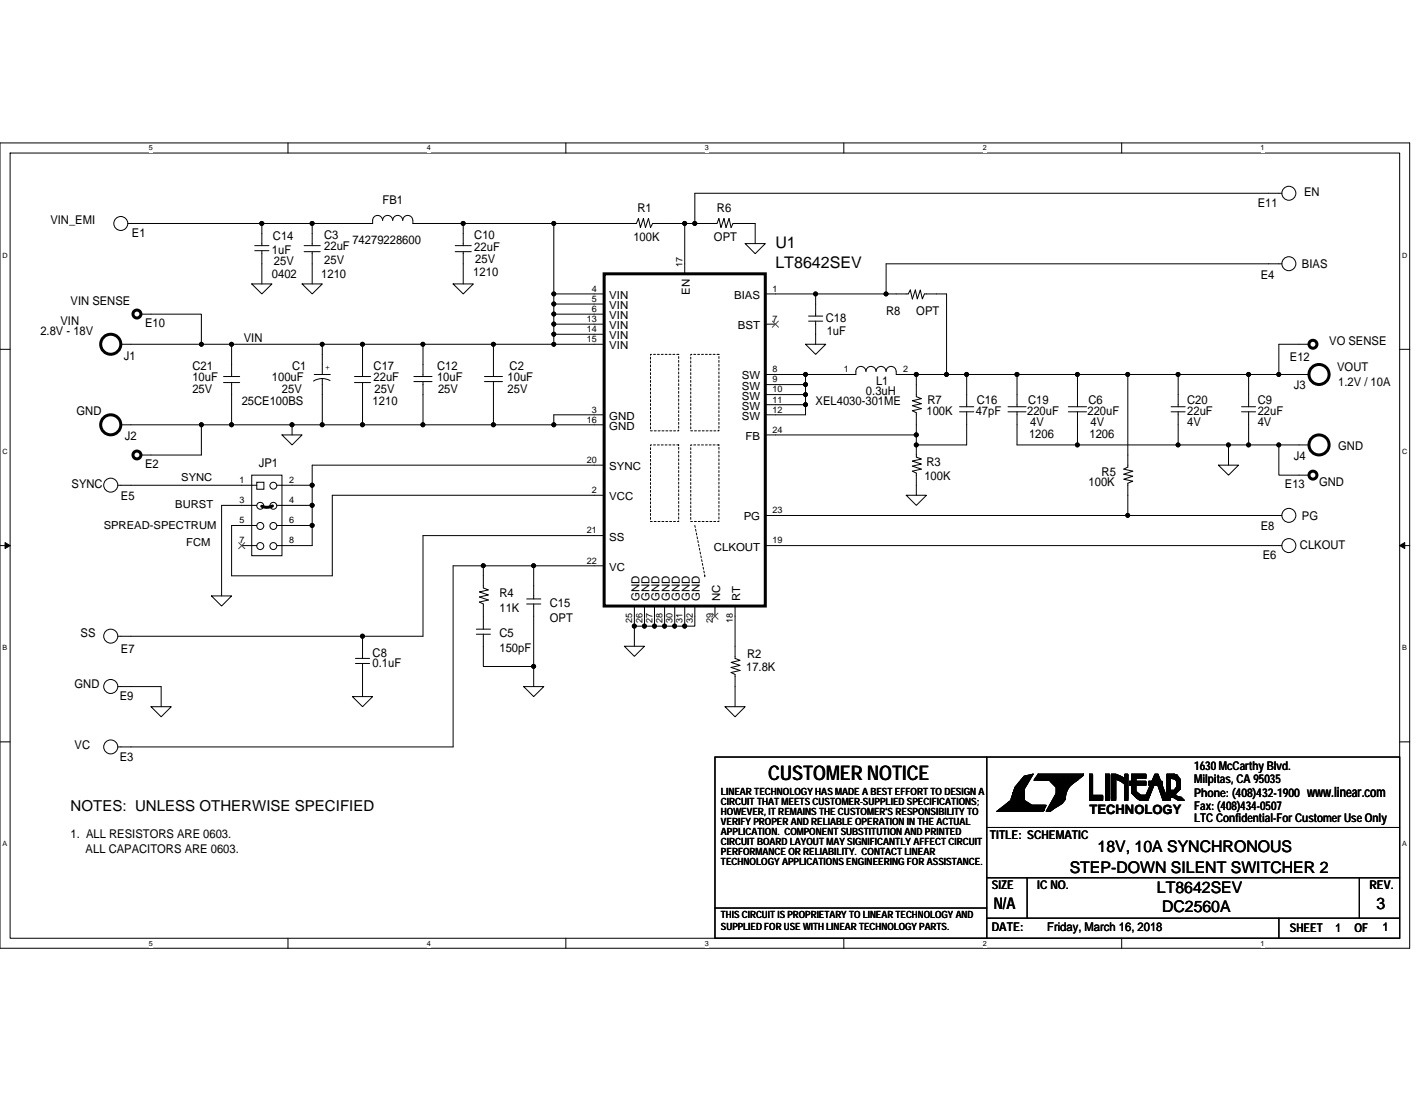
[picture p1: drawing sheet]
<svg xmlns="http://www.w3.org/2000/svg" width="279mm" height="216mm" viewBox="0 0 279 216" stroke-linecap="round" stroke-linejoin="round" font-family="sans-serif">
<path d="M0 28.1h277.4v158.5h-277.4zM2 30.1h273.4v154.6h-273.4z" fill="none" stroke="#000" stroke-width=".2"/>
<g fill="#fff">
<path d="M29.3 28.3h.8v1.6h-.8z"/>
<path d="M29.3 184.9h.8v1.6h-.8z"/>
</g>
<path d="M56.7 28.1v2M56.7 184.7v1.9" fill="none" stroke="#000" stroke-width=".2"/>
<g fill="#fff">
<path d="M84 28.3h.8v1.6h-.8z"/>
<path d="M84 184.9h.8v1.6h-.8z"/>
</g>
<path d="M111.3 28.1v2M111.3 184.7v1.9" fill="none" stroke="#000" stroke-width=".2"/>
<g fill="#fff">
<path d="M138.7 28.3h.7v1.6h-.7z"/>
<path d="M138.7 184.9h.7v1.6h-.7z"/>
</g>
<path d="M166 28.1v2M166 184.7v1.9" fill="none" stroke="#000" stroke-width=".2"/>
<g fill="#fff">
<path d="M193.4 28.3h.7v1.6h-.7z"/>
<path d="M193.4 184.9h.7v1.6h-.7z"/>
</g>
<path d="M220.7 28.1v2M220.7 184.7v1.9" fill="none" stroke="#000" stroke-width=".2"/>
<g fill="#fff">
<path d="M248 28.3h.8v1.6h-.8z"/>
<path d="M248 184.9h.8v1.6h-.8z"/>
<path d="M.5 49.4h1v1.6h-1z"/>
<path d="M275.9 49.4h1v1.6h-1z"/>
<path d="M.5 88.1h1v1.5h-1z"/>
<path d="M275.9 88.1h1v1.5h-1z"/>
</g>
<path d="M0 68.7h2M275.4 68.7h2" fill="none" stroke="#000" stroke-width=".2"/>
<g fill="#fff">
<path d="M.5 126.7h1v1.6h-1z"/>
<path d="M275.9 126.7h1v1.6h-1z"/>
</g>
<path d="M0 107.4h2M275.4 107.4h2" fill="none" stroke="#000" stroke-width=".2"/>
<path d="M1 106.8l1 .6-1 .6zM275.4 107.4l1-.6v1.2z" fill="#000" stroke="#000" stroke-width=".2"/>
<g fill="#fff">
<path d="M.5 165.3h1v1.6h-1z"/>
<path d="M275.9 165.3h1v1.6h-1z"/>
</g>
<g fill="none" stroke="#000" stroke-width=".2">
<path d="M252.2 38h-115.5v6M25.2 44h26.3M49.5 55.9h4l-2 1.9zM50.1 49.3h2.8M50.1 48.3h2.8M51.5 44h9.9M51.5 44v4.3M51.5 49.3v6.6M59.4 55.9h4l-2 1.9zM59.8 48.3h3.2M59.8 49.5h3.2M61.4 44v4.3"/>
<path d="M61.4 49.5v6.4M75.3 43.4a.97 .97 0 0 0-1-1 .97 .97 0 0 0-1 1v.6h-11.9M75.3 43.4a.98 .98 0 0 1 1-1 .98 .98 0 0 1 1 1 .98 .98 0 0 1 .9-1 .98 .98 0 0 1 1 1 1 1 0 0 1 1-1 1 1 0 0 1 1 1M81.2 43.4v.6h9.9v4.3M89.2 55.9h3.9l-2 1.9zM89.6 48.3h3.1M89.6 49.5h3.1M91.1 44h17.9M91.1 49.5v6.4M109 44h16.2l.4-1 .4 1.8 .6-1.8 .4 1.8 .6-1.8 .4 1.8 .4-.8h6.3M109 44v13.8M118.9 59.8h-9.9v2"/>
<path d="M118.9 57.8h-9.9v2M134.7 44h2M134.7 44v9.9M136.7 44h4.4l.4-1 .4 1.8 .6-1.8 .4 1.8 .5-1.8 .4 1.8 .4-.8h4.4v3.9M146.6 47.9h4l-2 2zM150.6 57.8h9.9M160.5 57.8h13.8M160.5 57.8v4.4M174.3 57.8h4.4l.4-.7 .4 1.7 .6-1.7 .4 1.7 .6-1.7 .4 1.7 .4-1h4.3v15.9M252.2 51.9h-77.9v5.9M23.8 67.8h15.8M27.7 61.8h11.9v6h6"/>
<path d="M44 74.1h3.2M44 75.3h3.2M45.6 75.3v8.3M45.6 67.8h17.8M45.6 67.8v6.3M61.8 73.7h3.2M63.4 67.8h7.9M63.4 74.5v9.1M63.4 67.8v5.9M64.9 74.9l-.7-.3-.8-.1-.7 .1-1 .4M69.7 74.1h3.2M69.7 75.3h3.2"/>
<path d="M71.3 67.8v6.3M71.3 67.8h11.9M71.3 75.3v8.3M81.4 75.1h3.6M81.4 74.1h3.6M83.2 75.1v8.5M83.2 67.8v6.3M83.2 67.8h13.9M95.3 75.1h3.6M95.3 74.1h3.6M97.1 67.8h11.9M97.1 67.8v6.3"/>
<path d="M97.1 75.1v8.5M109 63.8h9.9M109 67.8h9.9M109 63.8v2M118.9 61.8h-9.9v2M118.9 65.8h-9.9v2M150.6 63.8h2M150.6 73.7h7.9M150.6 75.7h7.9M150.6 77.7h7.9M150.6 79.7h7.9M158.5 73.7v2"/>
<path d="M158.5 79.7v1.9h-7.9M158.5 77.7v2M158.5 75.7v2M158.5 67.8h4l-2 1.9zM159.1 63.2h2.8M159.1 62.2h2.8M160.5 63.2v4.6M176.3 73.1a1 1 0 0 0-1-1 1 1 0 0 0-1 1 .98 .98 0 0 0-1-1 .98 .98 0 0 0-.9 1 1 1 0 0 0-1-1 1 1 0 0 0-1 1 .98 .98 0 0 0-1-1 .98 .98 0 0 0-1 1v.6h-9.9M176.3 73.1v.6h4M180.3 73.7v4.4l1 .4-1.8 .4 1.8 .6-1.8 .3 1.8 .6-1.8 .4 .8 .4v4.4M180.3 73.7h5.9M186.2 73.7h4"/>
<path d="M190.2 73.7v6.4M190.2 73.7h9.9M212 73.7v6.4M212 73.7h-11.9v6.4M212 73.7h9.9M221.9 73.7v18.2l-.8 .4 1.8 .4-1.8 .6 1.8 .4-1.8 .6 1.8 .4-1 .4v6.4M221.9 73.7h9.9M231.8 73.7h13.9M231.8 73.7v6.4M245.7 73.7v6.4M245.7 73.7h5.9M251.6 73.7h6"/>
<path d="M257.6 67.8h-6v5.9M23.2 95.5h27.3M23.8 83.6h15.8M39.6 83.6v6h-11.9M39.6 83.6h6M45.6 83.6h11.9M49.5 93.5h6v15.9h-6zM50.5 94.9h1.4v1.4h-1.4zM50.5 99.5h-6.9v17.8M54.5 95.5h6.9v4M54.5 99.5h6.9M55.5 85.6h3.9l-1.9 2z"/>
<path d="M57.5 83.6v2M57.5 83.6h5.9M61.4 99.5v3.9M63.4 83.6h7.9M71.3 83.6h11.9M83.2 83.6h13.9M97.1 83.6h11.9M109 83.6h9.9M118.9 97.5h-53.5v15.8h-19.8v-9.9h4.9M118.9 91.5h-57.5v4M118.9 81.6h-9.9v2M150.6 85.6h29.7"/>
<path d="M178.3 97.5h4l-2 2zM180.3 87.6v2.4l1 .3-1.8 .4 1.8 .6-1.8 .4 1.8 .6-1.8 .4 .8 .4v4.4M180.3 85.6v2M188.8 81h2.8M188.8 80.1h2.8M190.2 81v6.6h-9.9M198.3 81h3.6M198.3 80.1h3.6M200.1 81v6.6h11.9M210.2 81h3.6M210.2 80.1h3.6M212 87.6h19.8"/>
<path d="M212 81v6.6M230.4 81h2.8M230.4 80.1h2.8M231.8 81v6.6M231.8 87.6h9.9M239.7 91.5h4l-2 2zM241.7 87.6v3.9M241.7 87.6h4M244.3 81h2.8M244.3 80.1h2.8M245.7 81v6.6M245.7 87.6h5.9"/>
<path d="M251.6 87.6h6M251.6 87.6v5.9h6M41.6 117.3h4l-2 2zM47.6 107.4h2.9M54.5 103.4h6.9M61.4 103.4v4h-6.9M95.1 111.4h-5.9v35.6h-66M95.1 111.4v4.3l1 .4-1.8 .4 1.8 .6-1.8 .4 1.8 .6-1.8 .4 .8 .4v4.9M95.1 111.4h9.9M103.6 117.9h2.8M103.6 118.9h2.8M105 118.9v12.3"/>
<path d="M105 111.4v6.5M105 111.4h13.9M118.9 105.4h-35.7v19.8h-11.9M124.8 119.3v3.9h2M126.8 119.3v3.9h2M128.8 119.3v3.9h2M130.8 119.3v3.9M132.8 119.3v3.9M134.7 119.3v3.9M136.7 119.3v3.9h-2M140.7 119.3v2M144.6 119.3v10.3l1 .4-1.8 .4 1.8 .6-1.8 .4 1.8 .6-1.8 .4 .8 .3v6.4"/>
<path d="M150.6 107.4h101.6M150.6 101.5h71.3M221.9 101.5h30.3M23.2 135.1h8.5v4M23.2 125.2h48.1M29.7 139.1h4l-2 2zM69.3 137.1h4l-2 2zM69.9 130.6h2.8M69.9 129.6h2.8M71.3 130.6v6.5M71.3 125.2v4.4M93.7 123.8h2.8"/>
<path d="M93.7 124.8h2.8M95.1 124.8v6.4h9.9M103 135.1h4l-2 2zM105 131.2v3.9M122.9 127.2h3.9l-2 2zM124.8 123.2v4M130.8 123.2h2M132.8 123.2h1.9M142.7 139.1h3.9l-2 2zM0 146h2M140.7 149h134.7v35.7h-134.7zM194.2 149v35.7"/>
<path d="M198.3 159.1l6.6 .2M198.3 158.9l6.6 .2M199.9 155.7l-.6 2-2.4 1.8 8.2 .2 .4-.6h-2.4l-2-1.4v-2.2l1.6-2.5-2.2 2.5-.8 2.2-1.6 1.2M200.1 158.5h1M200.1 158.7h1M200.3 155.5l-.6 1.6M200.5 157.1l-.2 .6M200.5 155.7l-.8 2.2-1.6 1.2M200.5 156.5l-.6 1.6M200.7 155.5v2.2l1.6 1.2M200.7 157.9l-1.6 .8M200.7 157.9l1.6 1.2"/>
<path d="M200.7 158.1l-1.6 .8M200.7 155.7v2.2M201.3 155.3l1.8-2.8-1.6 .5-1.8 2.1-.8 2.4-2.7 2.2h9.1l.5-1.2h-2.7l-1.6-1v-2.2l1.8-2.9-1.8 .4-1.8 2.1-.8 2.4M201.5 155.5v2.2l1.6 1M201.7 153.5l-1.2 1.4M201.7 153h1v.2h-1.4v.2h1v.1h-1.4v.3h1.4v.1h-1.8v.2h1.6v.2h-1.8v.2h1.4v.4h-1.6v-.2h1.2v.4h.2h-1.8v.2h1.8v.4h-2v-.2h2v.6h-2.2v-.2h2v.6v-.2h-2v.2h2.2v.4v-.2h-2.4v.2h2.2v.2h-2.2v.2h2.4v.2h-2.6v.2h2.8v.2h-3.4v.2h4.2v.2h-4.6v.2h7.8v.2h-8.2v.2h8h-8.4v.2h8.4v.4v-.2h-8.9v.2h8.7M202.3 152.8h.6M202.5 152.8l-.2 .2-.8 .2-1.6 2.1M202.5 153l-.2 .2-.8 .2-1.6 2.1-.6 2-2.4 1.8 8.2 .2 .4-.6h-2.4l-2-1.4v-2.2l1.6-2.5-2.2 2.5M203.7 153.2h8.5M203.7 153.4h.6M203.9 153h8.7"/>
<path d="M204.1 153.4h7.5M204.3 152.4l-.8 1.1h3l1.3 1.4v1.2l-2 3.6h.9l2.3-1.6 .6-.8a4.1 4.1 0 0 1 2.5-3.8M204.3 153.5h7.5M204.3 152.4v.1h8.9M204.3 152.4h8.9M206.5 153.4l1.7 1.3M206.5 158.7h1.3M206.5 158.9h.9M206.7 153.5l1.5 1.6-.2 1.2-1.3 2.4M206.7 158.3h1.7M206.7 158.5h1.5M206.8 158.1h2"/>
<path d="M207.1 153.2l1.1 1.1M207.1 157.7h1.9M207.1 157.9h1.9M207.2 153l1.4 1.1M207.2 157.5h2.2M207.4 157.3h2M207.6 156.7h2M207.8 153.2l1 1.5M207.8 155.1v1.2M207.8 153.8l.8 .7M207.8 154.5h2.4M207.8 156.5h1.6"/>
<path d="M208 154.7h2M208 155.7h1.8M208 156.3h1.6M208 155.1v.8l-1.9 3.8M208.2 155.1h1.2v2l-.8 1.2-1.9 1.2h-.5v-.4M208.2 155.5h1.2M208.2 155.9h1M208.2 155.3h1.8M208.2 154.9h1.8M208.4 154.7v1.4l-1.9 3.2M209 153l-.2 2.5M209 154.9v1.8l-.8 1"/>
<path d="M209 153.8l-.4 2.9-1 1.4M209.2 157.1l-.6 .8-1.8 1.4h-.6M209.4 153l-.4 .9-.4 3-1 1.4M209.6 154.5v1.6h-1.6M209.6 155.5v1.6h-2.2M209.8 154.9v1M210.2 153l-1.4 1.1-.6-.7M210.2 153.2l-.8 .7M210.2 154.7l-.2 .4M210.2 154.9l-.8 1.4M210.6 153.9h-3.2l1 1v1.4l-1.9 3.2M211 153l-2 1.3"/>
<path d="M211 153.2l-1.6 .9M211 153.8l-1.8 1.1v1.8M211 153.9l-1.8 1.2v1.8l-.6 .8-1.8 1.4M211.2 153.8h-4.5l1.5 1.5v.4l-1.7 3.4M211.2 153.9l-2.2 1.6v1.6l-1.8 1.6h-.4l1.6-2h-.2v-1.8l-.8-.8h3.2M211.6 153.2l-2.4 1.3 1-.7M212.6 152.8h-8.5M213.2 152.4v.1M213.2 152.5l-3.6 2.8v1.6h-2M213.2 152.4l-2.6 1.9h-3.2M214.4 152.5h.6v4.2h2v.8h-2.6zM214.4 157.5h.4"/>
<path d="M214.6 152.8v4.1M214.6 153v4.1M214.8 153v4.3h-.4v-4.9h.6v4.1h2v.8h-2.6M214.8 152.8v4.3h1.9M214.8 156.9h1.9M217.6 152.5h.7v5h-.7zM217.6 152.4h.7v4.9h-.7zM217.7 152.5v4.6M217.7 152.8v4.5M217.9 152.5v5M218.1 152.5v4.6M218.1 152.8v4.5"/>
<path d="M218.7 152.4h.8l1 .4 .8 .6v-1h.6v4.9h-.6v-3.2l-.8-.6-1-.3v4.1h-.8zM218.7 152.5h.8l1 .5 .8 .5v-1h.6v5h-.6v-3.2l-.8-.5-1-.4v4.1h-.8zM218.9 152.5v4.6h.4v-4.3h1v.2h-1h1.6v.2h-1.6h1.8v.2h-1v.1h1.4v-1h.2v4.8h-.2v-3.8M219.1 153l1.6 .5 1 .8M219.1 152.5v4.6M221.7 152.8v4.7M221.7 154.1l-1-.7-1.6-.6v4.5M221.7 152.5v4.8M222.3 153.8h3.2v.5h-3.2zM222.3 153.9h3.2v.6h-3.2zM222.5 154.1h2.8M222.5 154.3h2.8"/>
<path d="M222.7 152.5h1.6M222.7 152.4h2.8v.6h-2v2.7l1 .8h1l1.7-4.1h.6l1.6 4.1v.8h-.6l-1.3-3.9-1.6 3.9h-1.6l-.6-.4-1-1zM222.7 152.5h2.8v.7h-2v2.7l1 .8h1M222.7 152.5v3.6l1 1 .6 .4h1.6l1.6-4 1.3 4h.6v-.8l-1.6-4.2h-.6M222.7 152.8h1.6M222.9 152.5v3.6h.6h-.2v-3.3M224.1 152.5h1.2M224.3 152.8h-1.2v3.1l1.4 1.2 1.2-.2 1.8-4.1M224.3 152.8h1h-1.2M225.3 153h-2.2v3.1l1.4 1.2 1.2-.2M226.1 153.9h2.5v.6h-2.5v-.7h2.5v.5h-2.5M226.3 154.1h2.3"/>
<path d="M226.3 156.5h-3v.2h2.8v.2h-2.4v.2h2.2M226.3 154.3h2.3M227.2 152.5h.6v.5h-.6zM227.2 152.8l-1.7 4.1M227.5 153.2l-1.8 4.1M227.5 152.5l.3 .3-.6 .2v-.2h.6v.4h-.7v.2M227.6 152.5l1.8 4.4M227.6 153.2l1.6 4.3M227.6 153.4l1.4 4.1M227.8 153l1.4 4.1M227.8 153.2l1.4 4.1M230 152.8h1.2l.6 .6 .2 1.3-1.4 1.4 1.6 1"/>
<path d="M230 153v4.1M230 152.8h-.2v4.1M230 152.5h.8M230 152.8h.8M230 153h1.2M230 153h-.2v4.1M230 153.2v4.1M230.2 156.5h1l.8 .6h.6M230.2 155.5h.8l.6-.8v-.9l-.4-.6-1-.2v4.3h-.6v-4.9h1.4l.6 .1 .6 .9v1.7l-1 1M230.2 156.3h.8M231.2 153.2l.4 .3M231.2 153l.4 .4 .2 1.7"/>
<path d="M231.2 153l.6 .5 .2 1.4M231.6 152.8l.6 .7-.2 .4v1M231.6 152.8l-.6-.3h-1.4v5h.6v-4.3l1 .2 .4 .5v1l-.6 .8h-.8M231.6 152.8l.4 .7M231.6 153l.4 .8M231.8 153.9v1M231.8 153.8v.9M232 157.3l-.8-.6h-1h.6l1 .6h1M232 154.9l-1 1h-.8M232 154.9l-1.4 1.4 1.6 1M232 154.1l.2-.3-.2 1.3-1 1h-.8M232.2 153.4v1.9l-1 1 .4 .4 .8 .2 .6 .6h-1.2l-1-.6h-.6"/>
<path d="M232.2 153.9v1M275.4 146h2M140.7 178.7h53.5M194.2 162.9h81.2M194.2 172.8h81.2M202.1 172.8v7.9M267.5 172.8v7.9M194.2 180.7h81.2M251.6 180.7v4"/>
<circle cx="253.6" cy="38" r="1.37"/>
<circle cx="23.8" cy="44" r="1.37"/>
<circle cx="253.6" cy="51.9" r="1.37"/>
<circle cx="21.8" cy="95.5" r="1.38"/>
<circle cx="51.2" cy="99.5" r=".69"/>
<circle cx="53.8" cy="99.5" r=".68"/>
<circle cx="53.8" cy="95.6" r=".68"/>
<circle cx="51.2" cy="103.5" r=".69"/>
<circle cx="51.2" cy="107.5" r=".69"/>
<circle cx="53.8" cy="107.5" r=".68"/>
<circle cx="53.8" cy="103.5" r=".68"/>
<circle cx="253.6" cy="107.4" r="1.37"/>
<circle cx="253.6" cy="101.4" r="1.37"/>
<circle cx="21.8" cy="125.2" r="1.38"/>
<circle cx="21.8" cy="135.1" r="1.38"/>
<circle cx="21.8" cy="147" r="1.38"/>
</g>
<g fill="none" stroke="#000" stroke-width=".59">
<path d="M118.9 53.9h31.7v65.4h-31.7zM53.6 99.6a2.43 2.43 0 0 1-2.1 0"/>
<circle cx="21.8" cy="67.8" r="1.98"/>
<circle cx="26.9" cy="61.8" r=".78"/>
<circle cx="258.3" cy="67.8" r=".78"/>
<circle cx="259.5" cy="73.7" r="1.98"/>
<circle cx="21.8" cy="83.6" r="1.98"/>
<circle cx="26.9" cy="89.5" r=".78"/>
<circle cx="258.3" cy="93.5" r=".78"/>
<circle cx="259.5" cy="87.6" r="1.98"/>
</g>
<path d="M152 63.2l1.2 1.2M153.2 63.2l-1.2 1.2M47 106.8l1.2 1.2M48.2 106.8l-1.3 1.2M140.1 120.7l1.2 1.2M141.3 120.7l-1.2 1.2" fill="none" stroke="#4c4c4c" stroke-width=".2"/>
<path d="M128 69.7h5.5v15.1h-5.5zM135.9 69.7h5.6v15.1h-5.6zM128 87.6h5.5v15h-5.5zM135.9 87.6h5.6v15h-5.6zM136.7 103.4l2 9.9M138.7 113.3h.1" fill="none" stroke="#000" stroke-width=".2" stroke-dasharray=".4 .4"/>
<g fill="#000" stroke="#000" stroke-width=".2">
<circle cx="51.5" cy="44" r=".39"/>
<circle cx="61.4" cy="44" r=".39"/>
<circle cx="91.1" cy="44" r=".39"/>
<circle cx="109" cy="59.8" r=".39"/>
<circle cx="109" cy="44" r=".39"/>
<circle cx="109" cy="57.8" r=".38"/>
<circle cx="134.7" cy="44" r=".39"/>
<circle cx="136.7" cy="44" r=".39"/>
<circle cx="160.5" cy="57.8" r=".39"/>
<circle cx="174.3" cy="57.8" r=".39"/>
<circle cx="39.6" cy="67.8" r=".38"/>
<circle cx="45.6" cy="67.8" r=".39"/>
<circle cx="63.4" cy="67.8" r=".38"/>
<circle cx="71.3" cy="67.8" r=".39"/>
<circle cx="83.2" cy="67.8" r=".38"/>
<circle cx="97.1" cy="67.8" r=".39"/>
<circle cx="109" cy="65.8" r=".39"/>
<circle cx="109" cy="63.8" r=".39"/>
<circle cx="109" cy="67.8" r=".38"/>
<circle cx="109" cy="61.8" r=".38"/>
<circle cx="158.5" cy="73.7" r=".39"/>
<circle cx="158.5" cy="79.6" r=".39"/>
<circle cx="158.5" cy="75.7" r=".39"/>
<circle cx="158.5" cy="77.7" r=".38"/>
<circle cx="180.3" cy="73.7" r=".39"/>
<circle cx="186.2" cy="73.7" r=".39"/>
<circle cx="190.2" cy="73.7" r=".39"/>
<circle cx="200.1" cy="73.7" r=".39"/>
<circle cx="212" cy="73.7" r=".39"/>
<circle cx="221.9" cy="73.7" r=".39"/>
<circle cx="231.8" cy="73.7" r=".39"/>
<circle cx="245.7" cy="73.7" r=".39"/>
<circle cx="251.6" cy="73.7" r=".39"/>
<circle cx="39.6" cy="83.6" r=".39"/>
<circle cx="45.6" cy="83.6" r=".39"/>
<circle cx="57.5" cy="83.6" r=".39"/>
<circle cx="61.4" cy="99.4" r=".39"/>
<circle cx="61.4" cy="95.5" r=".39"/>
<circle cx="63.4" cy="83.6" r=".39"/>
<circle cx="71.3" cy="83.6" r=".39"/>
<circle cx="83.2" cy="83.6" r=".39"/>
<circle cx="97.1" cy="83.6" r=".39"/>
<circle cx="109" cy="83.6" r=".39"/>
<circle cx="180.3" cy="85.6" r=".39"/>
<circle cx="180.3" cy="87.6" r=".39"/>
<circle cx="212" cy="87.6" r=".38"/>
<circle cx="231.8" cy="87.6" r=".38"/>
<circle cx="241.7" cy="87.6" r=".38"/>
<circle cx="245.7" cy="87.6" r=".39"/>
<circle cx="251.6" cy="87.6" r=".38"/>
<circle cx="61.4" cy="103.4" r=".39"/>
<circle cx="95.1" cy="111.3" r=".39"/>
<circle cx="105" cy="111.3" r=".39"/>
<circle cx="221.9" cy="101.4" r=".38"/>
<circle cx="71.3" cy="125.2" r=".39"/>
<circle cx="105" cy="131.1" r=".39"/>
<circle cx="124.8" cy="123.2" r=".39"/>
<circle cx="126.8" cy="123.2" r=".39"/>
<circle cx="128.8" cy="123.2" r=".39"/>
<circle cx="130.8" cy="123.2" r=".39"/>
<circle cx="132.7" cy="123.2" r=".39"/>
<circle cx="134.7" cy="123.2" r=".39"/>
</g>
<text font-size="4" x="151.2" y="153.4">CUSTOMER NOTICE</text>
<g font-size="3.2">
<text x="152.6" y="48.8">U1</text>
<text x="152.6" y="52.7">LT8642SEV</text>
<text x="216" y="167.7">18V, 10A SYNCHRONOUS</text>
<text x="210.5" y="171.8">STEP-DOWN SILENT SWITCHER 2</text>
<text x="195.6" y="178.8">N/A</text>
<text x="227.6" y="175.8">LT8642SEV</text>
<text x="228.6" y="179.5">DC2560A</text>
<text x="270.8" y="178.9">3</text>
</g>
<text font-size="3" x="13.9" y="159.6">NOTES: UNLESS OTHERWISE SPECIFIED</text>
<text font-size="2.8" x="257.2" y="156.8">www.linear.com</text>
<text font-size="2.6" x="214.4" y="160.3">TECHNOLOGY</text>
<g font-size="2.4">
<text x="75.3" y="40.2">FB1</text>
<text x="125.4" y="41.7">R1</text>
<text x="141.1" y="41.7">R6</text>
<text x="247.5" y="40.7">E11</text>
<text x="256.6" y="38.6">EN</text>
<text x="9.9" y="44.1">VIN_EMI</text>
<text x="26" y="46.7">E1</text>
<text x="53.7" y="47.3">C14</text>
<text x="63.8" y="47.1">C3</text>
<text x="93.3" y="47.1">C10</text>
<text x="124.6" y="47.5">100K</text>
<text x="140.5" y="47.5">OPT</text>
<text x="53.5" y="50.1">1uF</text>
<text x="53.9" y="52.2">25V</text>
<text x="63.8" y="49.3">22uF</text>
<text x="63.8" y="52">25V</text>
<text x="69.3" y="48.1">74279228600</text>
<text x="93.3" y="49.5">22uF</text>
<text x="93.5" y="51.9">25V</text>
<text x="256.2" y="52.8">BIAS</text>
<text x="13.9" y="60">VIN SENSE</text>
<text x="53.5" y="54.6">0402</text>
<text x="63.2" y="54.6">1210</text>
<text x="93.1" y="54.2">1210</text>
<text x="248.1" y="54.8">E4</text>
<text x="7.9" y="65.9">2.8V - 18V</text>
<text x="11.9" y="63.9">VIN</text>
<text x="28.5" y="64.3">E10</text>
<text x="162.5" y="63.4">C18</text>
<text x="162.7" y="65.9">1uF</text>
<text x="174.3" y="62">R8</text>
<text x="180.3" y="62">OPT</text>
<text x="24.4" y="70.9">J1</text>
<text x="48" y="67.4">VIN</text>
<text x="253.8" y="71.1">E12</text>
<text x="261.5" y="67.9">VO SENSE</text>
<text x="37.8" y="72.9">C21</text>
<text x="37.8" y="75">10uF</text>
<text x="37.8" y="77.4">25V</text>
<text x="53.5" y="75">100uF</text>
<text x="55.5" y="77.4">25V</text>
<text x="57.5" y="72.9">C1</text>
<text x="73.5" y="72.9">C17</text>
<text x="73.5" y="75">22uF</text>
<text x="73.7" y="77.4">25V</text>
<text x="86" y="72.9">C12</text>
<text x="86" y="75">10uF</text>
<text x="86.2" y="77.4">25V</text>
<text x="99.9" y="75">10uF</text>
<text x="99.9" y="77.4">25V</text>
<text x="100.3" y="72.9">C2</text>
<text x="170.4" y="77.8">0.3uH</text>
<text x="172.4" y="75.8">L1</text>
<text x="254.6" y="76.6">J3</text>
<text x="263.1" y="73">VOUT</text>
<text x="263.3" y="76">1.2V / 10A</text>
<text x="15.1" y="81.8">GND</text>
<text x="47.6" y="79.8">25CE100BS</text>
<text x="73.3" y="79.8">1210</text>
<text x="160.5" y="79.8">XEL4030-301ME</text>
<text x="182.3" y="81.8">100K</text>
<text x="182.5" y="79.6">R7</text>
<text x="192" y="81.8">47pF</text>
<text x="192.2" y="79.6">C16</text>
<text x="202.1" y="81.8">220uF</text>
<text x="202.3" y="79.6">C19</text>
<text x="202.7" y="83.8">4V</text>
<text x="214" y="81.8">220uF</text>
<text x="214.2" y="79.6">C6</text>
<text x="214.6" y="83.8">4V</text>
<text x="233.6" y="79.6">C20</text>
<text x="233.6" y="81.8">22uF</text>
<text x="233.6" y="83.8">4V</text>
<text x="247.5" y="79.6">C9</text>
<text x="247.5" y="81.8">22uF</text>
<text x="247.5" y="83.8">4V</text>
<text x="24.6" y="86.5">J2</text>
<text x="202.5" y="86.1">1206</text>
<text x="214.4" y="86.1">1206</text>
<text x="263.3" y="88.5">GND</text>
<text x="28.5" y="92.1">E2</text>
<text x="50.9" y="91.9">JP1</text>
<text x="181.9" y="94.4">100K</text>
<text x="182.3" y="91.7">R3</text>
<text x="214.2" y="95.6">100K</text>
<text x="216.7" y="93.7">R5</text>
<text x="254.6" y="90.5">J4</text>
<text x="259.5" y="95.6">GND</text>
<text x="14.1" y="96">SYNC</text>
<text x="23.8" y="98.4">E5</text>
<text x="252.8" y="96">E13</text>
<text x="248.1" y="104.4">E8</text>
<text x="256.2" y="102.4">PG</text>
<text x="248.5" y="110.1">E6</text>
<text x="255.8" y="108.1">CLKOUT</text>
<text x="98.3" y="117.4">R4</text>
<text x="108.2" y="119.4">C15</text>
<text x="15.9" y="125.3">SS</text>
<text x="98.3" y="125.3">C5</text>
<text x="98.3" y="120.4">11K</text>
<text x="108.2" y="122.4">OPT</text>
<text x="23.8" y="128.5">E7</text>
<text x="73.3" y="129.3">C8</text>
<text x="73.3" y="131.3">0.1uF</text>
<text x="98.3" y="128.3">150pF</text>
<text x="147" y="129.5">R2</text>
<text x="14.7" y="135.5">GND</text>
<text x="23.6" y="137.8">E9</text>
<text x="146.8" y="132.1">17.8K</text>
<text x="14.7" y="147.3">VC</text>
<text x="23.6" y="149.7">E3</text>
<text x="235" y="154.2">Milpitas, CA 95035</text>
<text x="235" y="151.6">1630 McCarthy Blvd.</text>
<text x="235" y="159.3">Fax: (408)434-0507</text>
<text x="235" y="156.8">Phone: (408)432-1900</text>
<text x="235" y="161.7">LTC Confidential-For Customer Use Only</text>
<text x="13.9" y="165">1. ALL RESISTORS ARE 0603.</text>
<text x="16.8" y="168">ALL CAPACITORS ARE 0603.</text>
<text x="194.8" y="165.1">TITLE: SCHEMATIC</text>
<text x="195.2" y="175">SIZE</text>
<text x="204.1" y="175">IC NO.</text>
<text x="269.5" y="175">REV.</text>
<text x="195.2" y="183.3">DATE:</text>
<text x="206.1" y="183.2">Friday, March 16, 2018</text>
<text x="253.8" y="183.5">SHEET</text>
<text x="262.7" y="183.4">1</text>
<text x="266.5" y="183.5">OF</text>
<text x="272" y="183.2">1</text>
</g>
<g font-size="2.2">
<text x="119.9" y="58.8">VIN</text>
<text x="135.7" y="58" transform="rotate(-90 135.7 58)">EN</text>
<text x="144.4" y="58.8">BIAS</text>
<text x="119.9" y="60.8">VIN</text>
<text x="119.9" y="62.8">VIN</text>
<text x="119.9" y="64.8">VIN</text>
<text x="145.2" y="64.8">BST</text>
<text x="119.9" y="66.8">VIN</text>
<text x="119.9" y="68.7">VIN</text>
<text x="146" y="74.7">SW</text>
<text x="146" y="76.7">SW</text>
<text x="119.9" y="82.6">GND</text>
<text x="146" y="78.6">SW</text>
<text x="146" y="80.6">SW</text>
<text x="146" y="82.6">SW</text>
<text x="119.9" y="84.6">GND</text>
<text x="146.7" y="86.6">FB</text>
<text x="35.7" y="94.7">SYNC</text>
<text x="119.9" y="92.5">SYNC</text>
<text x="34.5" y="100">BURST</text>
<text x="119.9" y="98.4">VCC</text>
<text x="20.4" y="104.2">SPREAD-SPECTRUM</text>
<text x="36.7" y="107.5">FCM</text>
<text x="119.9" y="106.4">SS</text>
<text x="146.3" y="102.4">PG</text>
<text x="119.9" y="112.3">VC</text>
<text x="140.4" y="108.4">CLKOUT</text>
<text x="125.8" y="118.3" transform="rotate(-90 125.8 118.3)">GND</text>
<text x="127.8" y="118.3" transform="rotate(-90 127.8 118.3)">GND</text>
<text x="129.8" y="118.3" transform="rotate(-90 129.8 118.3)">GND</text>
<text x="131.8" y="118.3" transform="rotate(-90 131.8 118.3)">GND</text>
<text x="133.8" y="118.3" transform="rotate(-90 133.8 118.3)">GND</text>
<text x="135.7" y="118.3" transform="rotate(-90 135.7 118.3)">GND</text>
<text x="137.7" y="118.3" transform="rotate(-90 137.7 118.3)">GND</text>
<text x="141.7" y="118.3" transform="rotate(-90 141.7 118.3)">NC</text>
<text x="145.6" y="118.3" transform="rotate(-90 145.6 118.3)">RT</text>
</g>
<g font-size="2">
<text x="141.9" y="156.5">LINEAR TECHNOLOGY HAS MADE A BEST EFFORT TO DESIGN A</text>
<text x="141.9" y="158.5">CIRCUIT THAT MEETS CUSTOMER-SUPPLIED SPECIFICATIONS;</text>
<text x="141.9" y="160.5">HOWEVER, IT REMAINS THE CUSTOMER'S RESPONSIBILITY TO</text>
<text x="141.9" y="162.4">VERIFY PROPER AND RELIABLE OPERATION IN THE ACTUAL</text>
<text x="141.9" y="164.4">APPLICATION. COMPONENT SUBSTITUTION AND PRINTED</text>
<text x="141.9" y="166.4">CIRCUIT BOARD LAYOUT MAY SIGNIFICANTLY AFFECT CIRCUIT</text>
<text x="141.9" y="168.3">PERFORMANCE OR RELIABILITY. CONTACT LINEAR</text>
<text x="141.9" y="170.3">TECHNOLOGY APPLICATIONS ENGINEERING FOR ASSISTANCE.</text>
<text x="141.9" y="180.7">THIS CIRCUIT IS PROPRIETARY TO LINEAR TECHNOLOGY AND</text>
<text x="141.9" y="183.1">SUPPLIED FOR USE WITH LINEAR TECHNOLOGY PARTS.</text>
</g>
<g font-size="1.8">
<text x="134.3" y="52.5" transform="rotate(-90 134.3 52.5)">17</text>
<text x="116.5" y="59.4">5</text>
<text x="116.5" y="57.4">4</text>
<text x="152" y="57.4">1</text>
<text x="115.5" y="63.4">13</text>
<text x="115.5" y="65.4">14</text>
<text x="116.5" y="61.4">6</text>
<text x="152" y="63.4">7</text>
<text x="115.5" y="67.3">15</text>
<text x="64" y="72.7">+</text>
<text x="152" y="73.3">8</text>
<text x="152" y="75.3">9</text>
<text x="152" y="77.2">10</text>
<text x="166" y="73.3">1</text>
<text x="177.7" y="73.3">2</text>
<text x="115.5" y="83.2">16</text>
<text x="116.5" y="81.2">3</text>
<text x="152" y="79.2">11</text>
<text x="152" y="81.2">12</text>
<text x="152" y="85.2">24</text>
<text x="47.1" y="95.1">1</text>
<text x="56.9" y="95.1">2</text>
<text x="115.5" y="91.1">20</text>
<text x="47.1" y="99">3</text>
<text x="56.9" y="99">4</text>
<text x="116.5" y="97">2</text>
<text x="152" y="101">23</text>
<text x="47.1" y="103">5</text>
<text x="47.1" y="107">7</text>
<text x="56.9" y="103">6</text>
<text x="56.9" y="107">8</text>
<text x="115.5" y="105">21</text>
<text x="152" y="107">19</text>
<text x="115.5" y="110.9">22</text>
<text x="124.4" y="122.7" transform="rotate(-90 124.4 122.7)">25</text>
<text x="126.4" y="122.7" transform="rotate(-90 126.4 122.7)">26</text>
<text x="128.4" y="122.7" transform="rotate(-90 128.4 122.7)">27</text>
<text x="130.3" y="122.7" transform="rotate(-90 130.3 122.7)">28</text>
<text x="132.3" y="122.7" transform="rotate(-90 132.3 122.7)">30</text>
<text x="134.3" y="122.7" transform="rotate(-90 134.3 122.7)">31</text>
<text x="136.3" y="122.7" transform="rotate(-90 136.3 122.7)">32</text>
<text x="140.3" y="122.7" transform="rotate(-90 140.3 122.7)">29</text>
<text x="144.2" y="122.7" transform="rotate(-90 144.2 122.7)">18</text>
</g>
<g font-size="1.4">
<text x="29.3" y="29.6">5</text>
<text x="84" y="29.6">4</text>
<text x="138.7" y="29.6">3</text>
<text x="193.4" y="29.6">2</text>
<text x="248" y="29.6">1</text>
<text x=".5" y="50.7">D</text>
<text x="275.9" y="50.7">D</text>
<text x=".5" y="89.3">C</text>
<text x="275.9" y="89.3">C</text>
<text x=".5" y="128">B</text>
<text x="275.9" y="128">B</text>
<text x=".5" y="166.6">A</text>
<text x="275.9" y="166.6">A</text>
<text x="29.3" y="186.1">5</text>
<text x="84" y="186.1">4</text>
<text x="138.7" y="186.1">3</text>
<text x="193.4" y="186.1">2</text>
<text x="248" y="186.1">1</text>
</g>
</svg>
